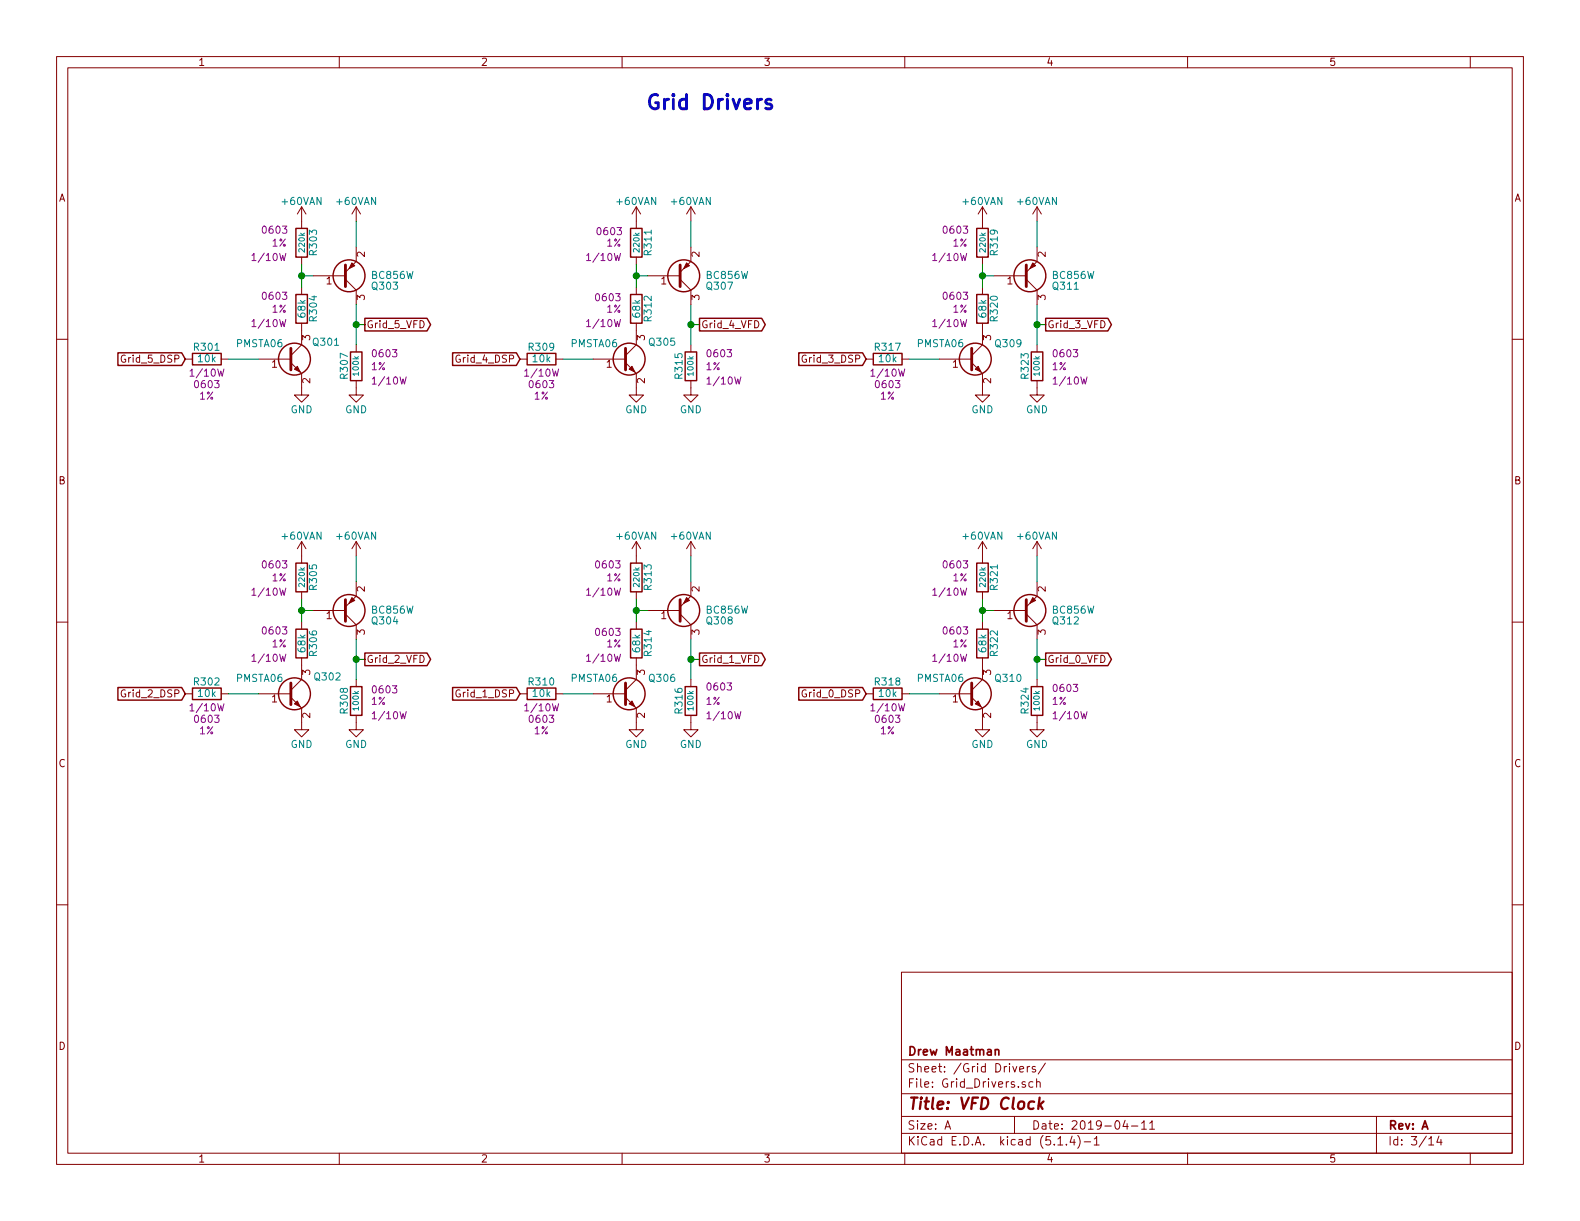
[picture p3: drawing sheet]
<svg xmlns="http://www.w3.org/2000/svg" width="279mm" height="216mm" viewBox="0 0 279 216" stroke-linecap="round" stroke-linejoin="round" font-family="sans-serif">
<g fill="none" stroke="#840000" stroke-width=".18">
<path d="M10 10h259.4v195.9h-259.4zM12 12h255.4v191.9h-255.4zM60 10v2M110 10v2M160 10v2M210 10v2M260 10v2M53.3 36.6v3.8M53.3 36.6l-.7 1.2M53.3 36.6l.8 1.2M63 36.6v2.5M63 36.6l-.8 1.2"/>
<path d="M63 36.6l.8 1.2M112.5 36.6v3.8M112.5 36.6l-.7 1.2M112.5 36.6l.8 1.2M122.2 36.6v2.5M122.2 36.6l-.8 1.2M122.2 36.6l.7 1.2M173.7 36.6v3.8M173.7 36.6l-.7 1.2M173.7 36.6l.8 1.2M183.4 36.6v2.5M183.4 36.6l-.8 1.2"/>
<path d="M183.4 36.6l.7 1.2M10 60h2M53.3 45.5v1.2M53.3 50.8v1.3M53.3 57.2v3.8l-1.9 1.9M55.4 48.8h5.7M61.1 49.4l1.9 1.9v2.5M63 43.7v2.5l-1.9 1.9M112.5 45.5v1.2M112.5 50.8v1.3M112.5 57.2v3.8l-1.9 1.9M114.6 48.8h5.7"/>
<path d="M120.3 49.4l1.9 1.9v2.5M122.2 43.7v2.5l-1.9 1.9M173.7 45.5v1.2M173.7 50.8v1.3M173.7 57.2v3.8l-1.9 1.9M175.8 48.8h5.7M181.5 49.4l1.9 1.9v2.5M183.4 43.7v2.5l-1.9 1.9M267.4 60h2M32.8 63.5h1.2M39.1 63.5h1.3M45.7 63.5h5.7"/>
<path d="M51.4 64.1l1.9 1.9v3.9h1.3l-1.3 1.2-1.2-1.2h1.2M63 67.3v2.6h1.3l-1.3 1.2-1.3-1.2h1.3M63 61v1.2M91.9 63.5h1.3M98.3 63.5h1.3M104.9 63.5h5.7M110.6 64.1l1.9 1.9v3.9h1.3l-1.3 1.2-1.2-1.2h1.2M122.2 67.3v2.6h1.2l-1.2 1.2-1.3-1.2h1.3M122.2 61v1.2M153.2 63.5h1.2M159.5 63.5h1.3M166.1 63.5h5.7"/>
<path d="M171.8 64.1l1.9 1.9v3.9h1.3l-1.3 1.2-1.2-1.2h1.2M183.4 67.3v2.6h1.3l-1.3 1.2-1.3-1.2h1.3M183.4 61v1.2M53.3 95.8v3.8M53.3 95.8l-.7 1.2M53.3 95.8l.8 1.2M63 95.8v2.5M63 95.8l-.8 1.2M63 95.8l.8 1.2M112.5 95.8v3.8M112.5 95.8l-.7 1.2M112.5 95.8l.8 1.2"/>
<path d="M122.2 95.8v2.5M122.2 95.8l-.8 1.2M122.2 95.8l.7 1.2M173.7 95.8v3.8M173.7 95.8l-.7 1.2M173.7 95.8l.8 1.2M183.4 95.8l-.8 1.2M183.4 95.8v2.5M183.4 95.8l.7 1.2M10 110h2M53.3 104.6v1.3M53.3 110v1.3"/>
<path d="M53.3 116.3v3.8l-1.9 1.9M55.4 108h5.7M61.1 108.6l1.9 1.9v2.5M63 102.9v2.5l-1.9 1.9M112.5 104.6v1.3M112.5 110v1.3M112.5 116.3v3.8l-1.9 1.9M114.6 108h5.7M120.3 108.6l1.9 1.9v2.5M122.2 102.9v2.5l-1.9 1.9M173.7 104.6v1.3M173.7 110v1.3"/>
<path d="M173.7 116.3v3.8l-1.9 1.9M175.8 108h5.7M181.5 108.6l1.9 1.9v2.5M183.4 102.9v2.5l-1.9 1.9M267.4 110h2M32.8 122.7h1.2M39.1 122.7h1.3M45.7 122.7h5.7M51.4 123.3l1.9 1.9v3.8h1.3l-1.3 1.3-1.2-1.3h1.2M63 126.5v2.5h1.3l-1.3 1.3-1.3-1.3h1.3M63 120.1v1.3M91.9 122.7h1.3"/>
<path d="M98.3 122.7h1.3M104.9 122.7h5.7M110.6 123.3l1.9 1.9v3.8h1.3l-1.3 1.3-1.2-1.3h1.2M122.2 126.5v2.5h1.2l-1.2 1.3-1.3-1.3h1.3M122.2 120.1v1.3M153.2 122.7h1.2M159.5 122.7h1.3M166.1 122.7h5.7M171.8 123.3l1.9 1.9v3.8h1.3l-1.3 1.3-1.2-1.3h1.2M183.4 126.5v2.5h1.3l-1.3 1.3-1.3-1.3h1.3M183.4 120.1v1.3M10 160h2"/>
<path d="M267.4 160h2M159.4 171.9h108v32h-108zM159.4 197.4h108M159.4 193.4h108M159.4 187.4h108M167.1 199.7l.5-1.5 .5 1.5M167.2 199.2h.8M179.4 197.4v3M180.3 189.1l.7-.2-.1-.3h-.4l-.2 .2 .1 .7h.5M181.3 191.3a.37 .37 0 0 0-.6 .2l.1 .2 .5 .1 .1 .2-.2 .3-.5-.1M181.7 188.6v1M182.1 188.6l-.4 .2"/>
<path d="M182.7 191.3h-.5l-.3 .2 .1 .6 .2 .2 .5-.1M183.1 188.6h-.4l-.2 .2 .1 .2 .5 .1v.4h-.6M183.3 191.4l.1-.1a.37 .37 0 0 1 .5 .2v.8M183.3 190.8v1.5M184.9 188l-1.3 1.9M199 198.1l-.4 1.1h.9M199.3 198.7v1M200.1 199.1h1.1M201.9 198.6l.4-.4v1.5M201.9 199.7h.8M203.3 198.6l.4-.4v1.5M203.3 199.7h.9"/>
<path d="M243.4 197.4v6.5M60 203.9v2M110 203.9v2M159.4 200.4h108M160 203.9v2M187.1 202.5h.8M188.6 202.3v.2M189.6 200.9l-.4 1.1h.9M189.9 201.5v1M190.6 200.8a1.71 1.71 0 0 1 0 2.2M191.7 201.9h1.2M193.5 201.4l.4-.4v1.5"/>
<path d="M193.5 202.5h.9M210 203.9v2M252.7 201.4l.4-.4v1.5M252.7 202.5h.8M254.5 200.9l-.4 1.1h.9M254.8 201.5v1M260 203.9v2"/>
</g>
<path d="M183.8 194.1l-.2 2M183.9 195.3l.5 .8M184.5 194.8l-.8 .7" fill="none" stroke="#840000" stroke-width=".41"/>
<path d="M176 185.7l.2-.1h.4v1M176 185.6v1" fill="none" stroke="#840000" stroke-width=".3"/>
<g fill="none" stroke="#840000" stroke-width=".25">
<path d="M52.3 52.1h2.1v5.1h-2.1zM52.3 40.4h2.1v5.1h-2.1zM64.5 56.3h11l.6 1.1-.6 1.1h-11zM111.5 40.4h2v5.1h-2zM111.5 52.1h2v5.1h-2zM123.7 56.3h11l.6 1.1-.6 1.1h-11zM172.7 40.4h2.1v5.1h-2.1zM172.7 52.1h2.1v5.1h-2.1zM184.9 56.3h11l.6 1.1-.6 1.1h-11zM20.9 62.4h11.2l.7 1.1-.7 1.1h-11.2zM34 62.5h5.1v2h-5.1zM62 62.2h2v5.1h-2z"/>
<path d="M80 62.4h11.3l.6 1.1-.6 1.1h-11.3zM93.2 62.5h5.1v2h-5.1zM121.2 62.2h2v5.1h-2zM141.2 62.4h11.3l.7 1.1-.7 1.1h-11.3zM154.4 62.5h5.1v2h-5.1zM182.4 62.2h2v5.1h-2zM52.3 99.6h2.1v5h-2.1zM111.5 99.6h2v5h-2zM172.7 99.6h2.1v5h-2.1zM52.3 111.3h2.1v5h-2.1zM64.5 115.5h11l.6 1.1-.6 1.1h-11zM111.5 111.3h2v5h-2z"/>
<path d="M123.7 115.5h11l.6 1.1-.6 1.1h-11zM172.7 111.3h2.1v5h-2.1zM184.9 115.5h11l.6 1.1-.6 1.1h-11zM20.9 121.6h11.2l.7 1.1-.7 1.1h-11.2zM34 121.7h5.1v2h-5.1zM62 121.4h2v5.1h-2zM80 121.6h11.3l.6 1.1-.6 1.1h-11.3zM93.2 121.7h5.1v2h-5.1zM121.2 121.4h2v5.1h-2zM141.2 121.6h11.3l.7 1.1-.7 1.1h-11.3zM154.4 121.7h5.1v2h-5.1zM182.4 121.4h2v5.1h-2z"/>
<circle cx="61.7" cy="48.8" r="2.82"/>
<circle cx="120.9" cy="48.8" r="2.82"/>
<circle cx="182.1" cy="48.8" r="2.82"/>
<circle cx="52.1" cy="63.5" r="2.82"/>
<circle cx="111.3" cy="63.5" r="2.82"/>
<circle cx="172.5" cy="63.5" r="2.82"/>
<circle cx="61.7" cy="107.9" r="2.82"/>
<circle cx="120.9" cy="107.9" r="2.82"/>
<circle cx="182.1" cy="107.9" r="2.82"/>
<circle cx="52.1" cy="122.7" r="2.82"/>
<circle cx="111.3" cy="122.7" r="2.82"/>
<circle cx="172.5" cy="122.7" r="2.82"/>
</g>
<path d="M61.1 46.9v3.8M120.3 46.9v3.8M181.5 46.9v3.8M51.4 61.6v3.8M110.6 61.6v3.8M171.8 61.6v3.8M61.1 106v3.9M120.3 106v3.9M181.5 106v3.9M51.4 120.8v3.8M110.6 120.8v3.8M171.8 120.8v3.8" fill="none" stroke="#840000" stroke-width=".51"/>
<g fill="#840000" stroke="#840000" stroke-width=".18">
<path d="M173 124l.5 1-1-.5z"/>
<path d="M62.2 46.5l.5 .5-1 .5z"/>
<path d="M111.8 124l.5 1-1-.5z"/>
<path d="M121.4 105.7l.5 .5-1 .5z"/>
<path d="M182.6 105.7l.5 .5-1 .5z"/>
<path d="M52.1 124.5l.5-.5 .5 1z"/>
<path d="M173 64.8l.5 1-1-.5z"/>
<path d="M182.6 46.5l.5 .5-1 .5z"/>
<path d="M111.8 64.8l.5 1-1-.5z"/>
<path d="M121.4 46.5l.5 .5-1 .5z"/>
<path d="M62.2 105.7l.5 .5-1 .5z"/>
<path d="M52.1 65.3l.5-.5 .5 1z"/>
</g>
<g fill="none" stroke="#008400" stroke-width=".18">
<path d="M63 39.1v4.6M122.2 39.1v4.6M183.4 39.1v4.6M53.3 46.7v4.1M53.3 48.8h2.1M63 57.4h1.5M63 53.8v7.2M112.5 46.7v4.1M112.5 48.8h2.1M122.2 57.4h1.5M122.2 53.8v7.2M173.7 48.8h2.1"/>
<path d="M173.7 46.7v4.1M183.4 57.4h1.5M183.4 53.8v7.2M40.4 63.5h5.3M99.6 63.5h5.3M160.8 63.5h5.3M63 98.3v4.6M122.2 98.3v4.6M183.4 98.3v4.6M53.3 105.9v4.1M53.3 108h2.1M63 113v7.1"/>
<path d="M63 116.6h1.5M112.5 105.9v4.1M112.5 108h2.1M122.2 113v7.1M122.2 116.6h1.5M173.7 105.9v4.1M173.7 108h2.1M183.4 113v7.1M183.4 116.6h1.5M40.4 122.7h5.3M99.6 122.7h5.3M160.8 122.7h5.3"/>
</g>
<path d="M136.4 17.7l-.6-.1-.4 .3 .1 .4 .9 .2 .1 .3-.1 .3-.3 .2-.7-.2" fill="none" stroke="#0000c2" stroke-width=".51"/>
<g fill="#008400" stroke="#008400" stroke-width=".25">
<circle cx="63" cy="116.6" r=".51"/>
<circle cx="173.7" cy="48.8" r=".51"/>
<circle cx="53.3" cy="108" r=".51"/>
<circle cx="53.3" cy="48.8" r=".51"/>
<circle cx="122.2" cy="57.4" r=".51"/>
<circle cx="112.5" cy="108" r=".51"/>
<circle cx="183.4" cy="116.6" r=".51"/>
<circle cx="183.4" cy="57.4" r=".51"/>
<circle cx="122.2" cy="116.6" r=".51"/>
<circle cx="112.5" cy="48.8" r=".51"/>
<circle cx="173.7" cy="108" r=".51"/>
<circle cx="63" cy="57.4" r=".51"/>
</g>
<text font-size="3.5" fill="#0000c2" x="114" y="19.4">Grid Drivers</text>
<text font-size="2.8" fill="#840000" x="160.4" y="196.2">Title: VFD Clock</text>
<g font-size="2.1" fill="#840000">
<text x="160.4" y="189.6">Sheet: /Grid Drivers/</text>
<text x="160.4" y="186.6">Drew Maatman</text>
<text x="160.4" y="192.3">File: Grid_Drivers.sch</text>
<text x="160.4" y="202.5">KiCad E.D.A. kicad (5.1.4)-1</text>
<text x="160.4" y="199.7">Size: A</text>
<text x="182.4" y="199.7">Date: 2019-04-11</text>
<text x="245.4" y="199.7">Rev: A</text>
<text x="245.4" y="202.5">Id: 3/14</text>
</g>
<g font-size="1.8" fill="#840000">
<text x="35" y="11.6">1</text>
<text x="85" y="11.6">2</text>
<text x="135" y="11.6">3</text>
<text x="185" y="11.6">4</text>
<text x="235" y="11.6">5</text>
<text x="10.4" y="35.6">A</text>
<text x="267.8" y="35.6">A</text>
<text x="64.5" y="45.4" transform="rotate(-90 64.5 45.4)">2</text>
<text x="123.7" y="45.4" transform="rotate(-90 123.7 45.4)">2</text>
<text x="184.9" y="45.4" transform="rotate(-90 184.9 45.4)">2</text>
<text x="57.7" y="50.3">1</text>
<text x="64.5" y="53.1" transform="rotate(-90 64.5 53.1)">3</text>
<text x="116.9" y="50.3">1</text>
<text x="123.7" y="53.1" transform="rotate(-90 123.7 53.1)">3</text>
<text x="178.1" y="50.3">1</text>
<text x="184.9" y="53.1" transform="rotate(-90 184.9 53.1)">3</text>
<text x="64.8" y="58">Grid_5_VFD</text>
<text x="124" y="58">Grid_4_VFD</text>
<text x="185.2" y="58">Grid_3_VFD</text>
<text x="21.7" y="64.1">Grid_5_DSP</text>
<text x="48.1" y="65">1</text>
<text x="54.9" y="60.2" transform="rotate(-90 54.9 60.2)">3</text>
<text x="80.9" y="64.1">Grid_4_DSP</text>
<text x="107.3" y="65">1</text>
<text x="114" y="60.2" transform="rotate(-90 114 60.2)">3</text>
<text x="142.1" y="64.1">Grid_3_DSP</text>
<text x="168.5" y="65">1</text>
<text x="175.3" y="60.2" transform="rotate(-90 175.3 60.2)">3</text>
<text x="54.9" y="67.8" transform="rotate(-90 54.9 67.8)">2</text>
<text x="114" y="67.8" transform="rotate(-90 114 67.8)">2</text>
<text x="175.3" y="67.8" transform="rotate(-90 175.3 67.8)">2</text>
<text x="10.4" y="85.6">B</text>
<text x="267.8" y="85.6">B</text>
<text x="64.5" y="104.6" transform="rotate(-90 64.5 104.6)">2</text>
<text x="123.7" y="104.6" transform="rotate(-90 123.7 104.6)">2</text>
<text x="184.9" y="104.6" transform="rotate(-90 184.9 104.6)">2</text>
<text x="57.7" y="109.5">1</text>
<text x="64.5" y="112.2" transform="rotate(-90 64.5 112.2)">3</text>
<text x="116.9" y="109.5">1</text>
<text x="123.7" y="112.2" transform="rotate(-90 123.7 112.2)">3</text>
<text x="178.1" y="109.5">1</text>
<text x="184.9" y="112.2" transform="rotate(-90 184.9 112.2)">3</text>
<text x="54.9" y="119.4" transform="rotate(-90 54.9 119.4)">3</text>
<text x="64.8" y="117.2">Grid_2_VFD</text>
<text x="114" y="119.4" transform="rotate(-90 114 119.4)">3</text>
<text x="124" y="117.2">Grid_1_VFD</text>
<text x="175.3" y="119.4" transform="rotate(-90 175.3 119.4)">3</text>
<text x="185.2" y="117.2">Grid_0_VFD</text>
<text x="21.7" y="123.3">Grid_2_DSP</text>
<text x="48.1" y="124.2">1</text>
<text x="80.9" y="123.3">Grid_1_DSP</text>
<text x="107.3" y="124.2">1</text>
<text x="142.1" y="123.3">Grid_0_DSP</text>
<text x="168.5" y="124.2">1</text>
<text x="54.9" y="127" transform="rotate(-90 54.9 127)">2</text>
<text x="114" y="127" transform="rotate(-90 114 127)">2</text>
<text x="175.3" y="127" transform="rotate(-90 175.3 127)">2</text>
<text x="10.4" y="135.6">C</text>
<text x="267.8" y="135.6">C</text>
<text x="10.4" y="185.6">D</text>
<text x="267.8" y="185.6">D</text>
<text x="35" y="205.5">1</text>
<text x="85" y="205.5">2</text>
<text x="135" y="205.5">3</text>
<text x="185" y="205.5">4</text>
<text x="235" y="205.5">5</text>
</g>
<g font-size="1.8" fill="#840084">
<text x="46.6" y="41.3">0603</text>
<text x="105.8" y="41.6">0603</text>
<text x="167" y="41.3">0603</text>
<text x="45" y="46.2">1/10W</text>
<text x="48.1" y="43.6">1%</text>
<text x="104.2" y="46.2">1/10W</text>
<text x="107.3" y="43.6">1%</text>
<text x="165.4" y="46.2">1/10W</text>
<text x="168.5" y="43.6">1%</text>
<text x="46.6" y="53">0603</text>
<text x="105.5" y="53.3">0603</text>
<text x="167" y="53">0603</text>
<text x="45" y="57.8">1/10W</text>
<text x="48.1" y="55.3">1%</text>
<text x="104.2" y="57.8">1/10W</text>
<text x="107.3" y="55.3">1%</text>
<text x="165.4" y="57.8">1/10W</text>
<text x="168.5" y="55.3">1%</text>
<text x="65.7" y="65.5">1%</text>
<text x="66.1" y="63.2">0603</text>
<text x="124.8" y="65.5">1%</text>
<text x="125.2" y="63.2">0603</text>
<text x="186.1" y="65.5">1%</text>
<text x="186.5" y="63.2">0603</text>
<text x="34" y="66.6">1/10W</text>
<text x="34.6" y="68.6">0603</text>
<text x="35.3" y="70.7">1%</text>
<text x="66.3" y="68">1/10W</text>
<text x="93.2" y="66.6">1/10W</text>
<text x="93.8" y="68.6">0603</text>
<text x="94.5" y="70.7">1%</text>
<text x="125.5" y="68">1/10W</text>
<text x="154.4" y="66.6">1/10W</text>
<text x="155" y="68.6">0603</text>
<text x="155.7" y="70.7">1%</text>
<text x="186.7" y="68">1/10W</text>
<text x="46.6" y="100.5">0603</text>
<text x="105.5" y="100.5">0603</text>
<text x="167" y="100.5">0603</text>
<text x="45" y="105.3">1/10W</text>
<text x="48.1" y="102.8">1%</text>
<text x="104.2" y="105.3">1/10W</text>
<text x="107.3" y="102.8">1%</text>
<text x="165.4" y="105.3">1/10W</text>
<text x="168.5" y="102.8">1%</text>
<text x="46.6" y="112.2">0603</text>
<text x="105.5" y="112.4">0603</text>
<text x="167" y="112.2">0603</text>
<text x="45" y="117">1/10W</text>
<text x="48.1" y="114.5">1%</text>
<text x="104.2" y="117">1/10W</text>
<text x="107.3" y="114.5">1%</text>
<text x="165.4" y="117">1/10W</text>
<text x="168.5" y="114.5">1%</text>
<text x="34" y="125.8">1/10W</text>
<text x="65.7" y="124.6">1%</text>
<text x="66.1" y="122.6">0603</text>
<text x="93.2" y="125.8">1/10W</text>
<text x="124.8" y="124.6">1%</text>
<text x="125.2" y="122.1">0603</text>
<text x="154.4" y="125.8">1/10W</text>
<text x="186.1" y="124.6">1%</text>
<text x="186.5" y="122.4">0603</text>
<text x="34.6" y="127.8">0603</text>
<text x="35.3" y="129.8">1%</text>
<text x="66.3" y="127.2">1/10W</text>
<text x="93.8" y="127.8">0603</text>
<text x="94.5" y="129.8">1%</text>
<text x="125.5" y="127.2">1/10W</text>
<text x="155" y="127.8">0603</text>
<text x="155.7" y="129.8">1%</text>
<text x="186.7" y="127.2">1/10W</text>
</g>
<g font-size="1.8" fill="#008484">
<text x="50" y="36.2">+60VAN</text>
<text x="59.6" y="36.2">+60VAN</text>
<text x="109.2" y="36.2">+60VAN</text>
<text x="118.8" y="36.2">+60VAN</text>
<text x="170.4" y="36.2">+60VAN</text>
<text x="180" y="36.2">+60VAN</text>
<text x="56.1" y="45" transform="rotate(-90 56.1 45)">R303</text>
<text x="115.2" y="45" transform="rotate(-90 115.2 45)">R311</text>
<text x="176.5" y="45" transform="rotate(-90 176.5 45)">R319</text>
<text x="65.8" y="49.3">BC856W</text>
<text x="65.9" y="51.2">Q303</text>
<text x="125" y="49.3">BC856W</text>
<text x="125.1" y="51.2">Q307</text>
<text x="186.2" y="49.3">BC856W</text>
<text x="186.3" y="51.2">Q311</text>
<text x="54" y="56.1" transform="rotate(-90 54 56.1)">68k</text>
<text x="56.1" y="56.7" transform="rotate(-90 56.1 56.7)">R304</text>
<text x="113.2" y="56.1" transform="rotate(-90 113.2 56.1)">68k</text>
<text x="115.2" y="56.7" transform="rotate(-90 115.2 56.7)">R312</text>
<text x="174.4" y="56.1" transform="rotate(-90 174.4 56.1)">68k</text>
<text x="176.5" y="56.7" transform="rotate(-90 176.5 56.7)">R320</text>
<text x="34.4" y="62">R301</text>
<text x="35.1" y="64.1">10k</text>
<text x="41.9" y="61.4">PMSTA06</text>
<text x="55.5" y="61.1">Q301</text>
<text x="93.6" y="62">R309</text>
<text x="94.3" y="64.1">10k</text>
<text x="101" y="61.4">PMSTA06</text>
<text x="114.9" y="61.1">Q305</text>
<text x="154.8" y="62">R317</text>
<text x="155.5" y="64.1">10k</text>
<text x="162.3" y="61.4">PMSTA06</text>
<text x="176.1" y="61.4">Q309</text>
<text x="61.5" y="66.9" transform="rotate(-90 61.5 66.9)">R307</text>
<text x="120.7" y="66.9" transform="rotate(-90 120.7 66.9)">R315</text>
<text x="181.9" y="66.9" transform="rotate(-90 181.9 66.9)">R323</text>
<text x="51.4" y="73.1">GND</text>
<text x="61" y="73.1">GND</text>
<text x="110.6" y="73.1">GND</text>
<text x="120.2" y="73.1">GND</text>
<text x="171.8" y="73.1">GND</text>
<text x="181.4" y="73.1">GND</text>
<text x="50" y="95.4">+60VAN</text>
<text x="59.6" y="95.4">+60VAN</text>
<text x="109.2" y="95.4">+60VAN</text>
<text x="118.8" y="95.4">+60VAN</text>
<text x="170.4" y="95.4">+60VAN</text>
<text x="180" y="95.4">+60VAN</text>
<text x="56.1" y="104.2" transform="rotate(-90 56.1 104.2)">R305</text>
<text x="115.2" y="104.2" transform="rotate(-90 115.2 104.2)">R313</text>
<text x="176.5" y="104.2" transform="rotate(-90 176.5 104.2)">R321</text>
<text x="65.8" y="108.5">BC856W</text>
<text x="65.9" y="110.4">Q304</text>
<text x="125" y="108.5">BC856W</text>
<text x="125.1" y="110.4">Q308</text>
<text x="186.2" y="108.5">BC856W</text>
<text x="186.3" y="110.4">Q312</text>
<text x="54" y="115.3" transform="rotate(-90 54 115.3)">68k</text>
<text x="56.1" y="115.9" transform="rotate(-90 56.1 115.9)">R306</text>
<text x="113.2" y="115.3" transform="rotate(-90 113.2 115.3)">68k</text>
<text x="115.2" y="115.9" transform="rotate(-90 115.2 115.9)">R314</text>
<text x="174.4" y="115.3" transform="rotate(-90 174.4 115.3)">68k</text>
<text x="176.5" y="115.9" transform="rotate(-90 176.5 115.9)">R322</text>
<text x="34.4" y="121.2">R302</text>
<text x="35.1" y="123.2">10k</text>
<text x="41.9" y="120.6">PMSTA06</text>
<text x="55.8" y="120.3">Q302</text>
<text x="93.6" y="121.2">R310</text>
<text x="94.3" y="123.2">10k</text>
<text x="101" y="120.6">PMSTA06</text>
<text x="114.9" y="120.6">Q306</text>
<text x="154.8" y="121.2">R318</text>
<text x="155.5" y="123.2">10k</text>
<text x="162.3" y="120.6">PMSTA06</text>
<text x="176.1" y="120.6">Q310</text>
<text x="61.5" y="126" transform="rotate(-90 61.5 126)">R308</text>
<text x="120.7" y="126" transform="rotate(-90 120.7 126)">R316</text>
<text x="181.9" y="126" transform="rotate(-90 181.9 126)">R324</text>
<text x="51.4" y="132.3">GND</text>
<text x="61" y="132.3">GND</text>
<text x="110.6" y="132.3">GND</text>
<text x="120.2" y="132.3">GND</text>
<text x="171.8" y="132.3">GND</text>
<text x="181.4" y="132.3">GND</text>
</g>
<g font-size="1.4" fill="#008484">
<text x="53.9" y="44.5" transform="rotate(-90 53.9 44.5)">220k</text>
<text x="113.1" y="44.5" transform="rotate(-90 113.1 44.5)">220k</text>
<text x="174.3" y="44.5" transform="rotate(-90 174.3 44.5)">220k</text>
<text x="63.4" y="66.3" transform="rotate(-90 63.4 66.3)">100k</text>
<text x="122.6" y="66.3" transform="rotate(-90 122.6 66.3)">100k</text>
<text x="183.8" y="66.3" transform="rotate(-90 183.8 66.3)">100k</text>
<text x="53.9" y="103.7" transform="rotate(-90 53.9 103.7)">220k</text>
<text x="113.1" y="103.7" transform="rotate(-90 113.1 103.7)">220k</text>
<text x="174.3" y="103.7" transform="rotate(-90 174.3 103.7)">220k</text>
<text x="63.4" y="125.5" transform="rotate(-90 63.4 125.5)">100k</text>
<text x="122.6" y="125.5" transform="rotate(-90 122.6 125.5)">100k</text>
<text x="183.8" y="125.5" transform="rotate(-90 183.8 125.5)">100k</text>
</g>
</svg>
